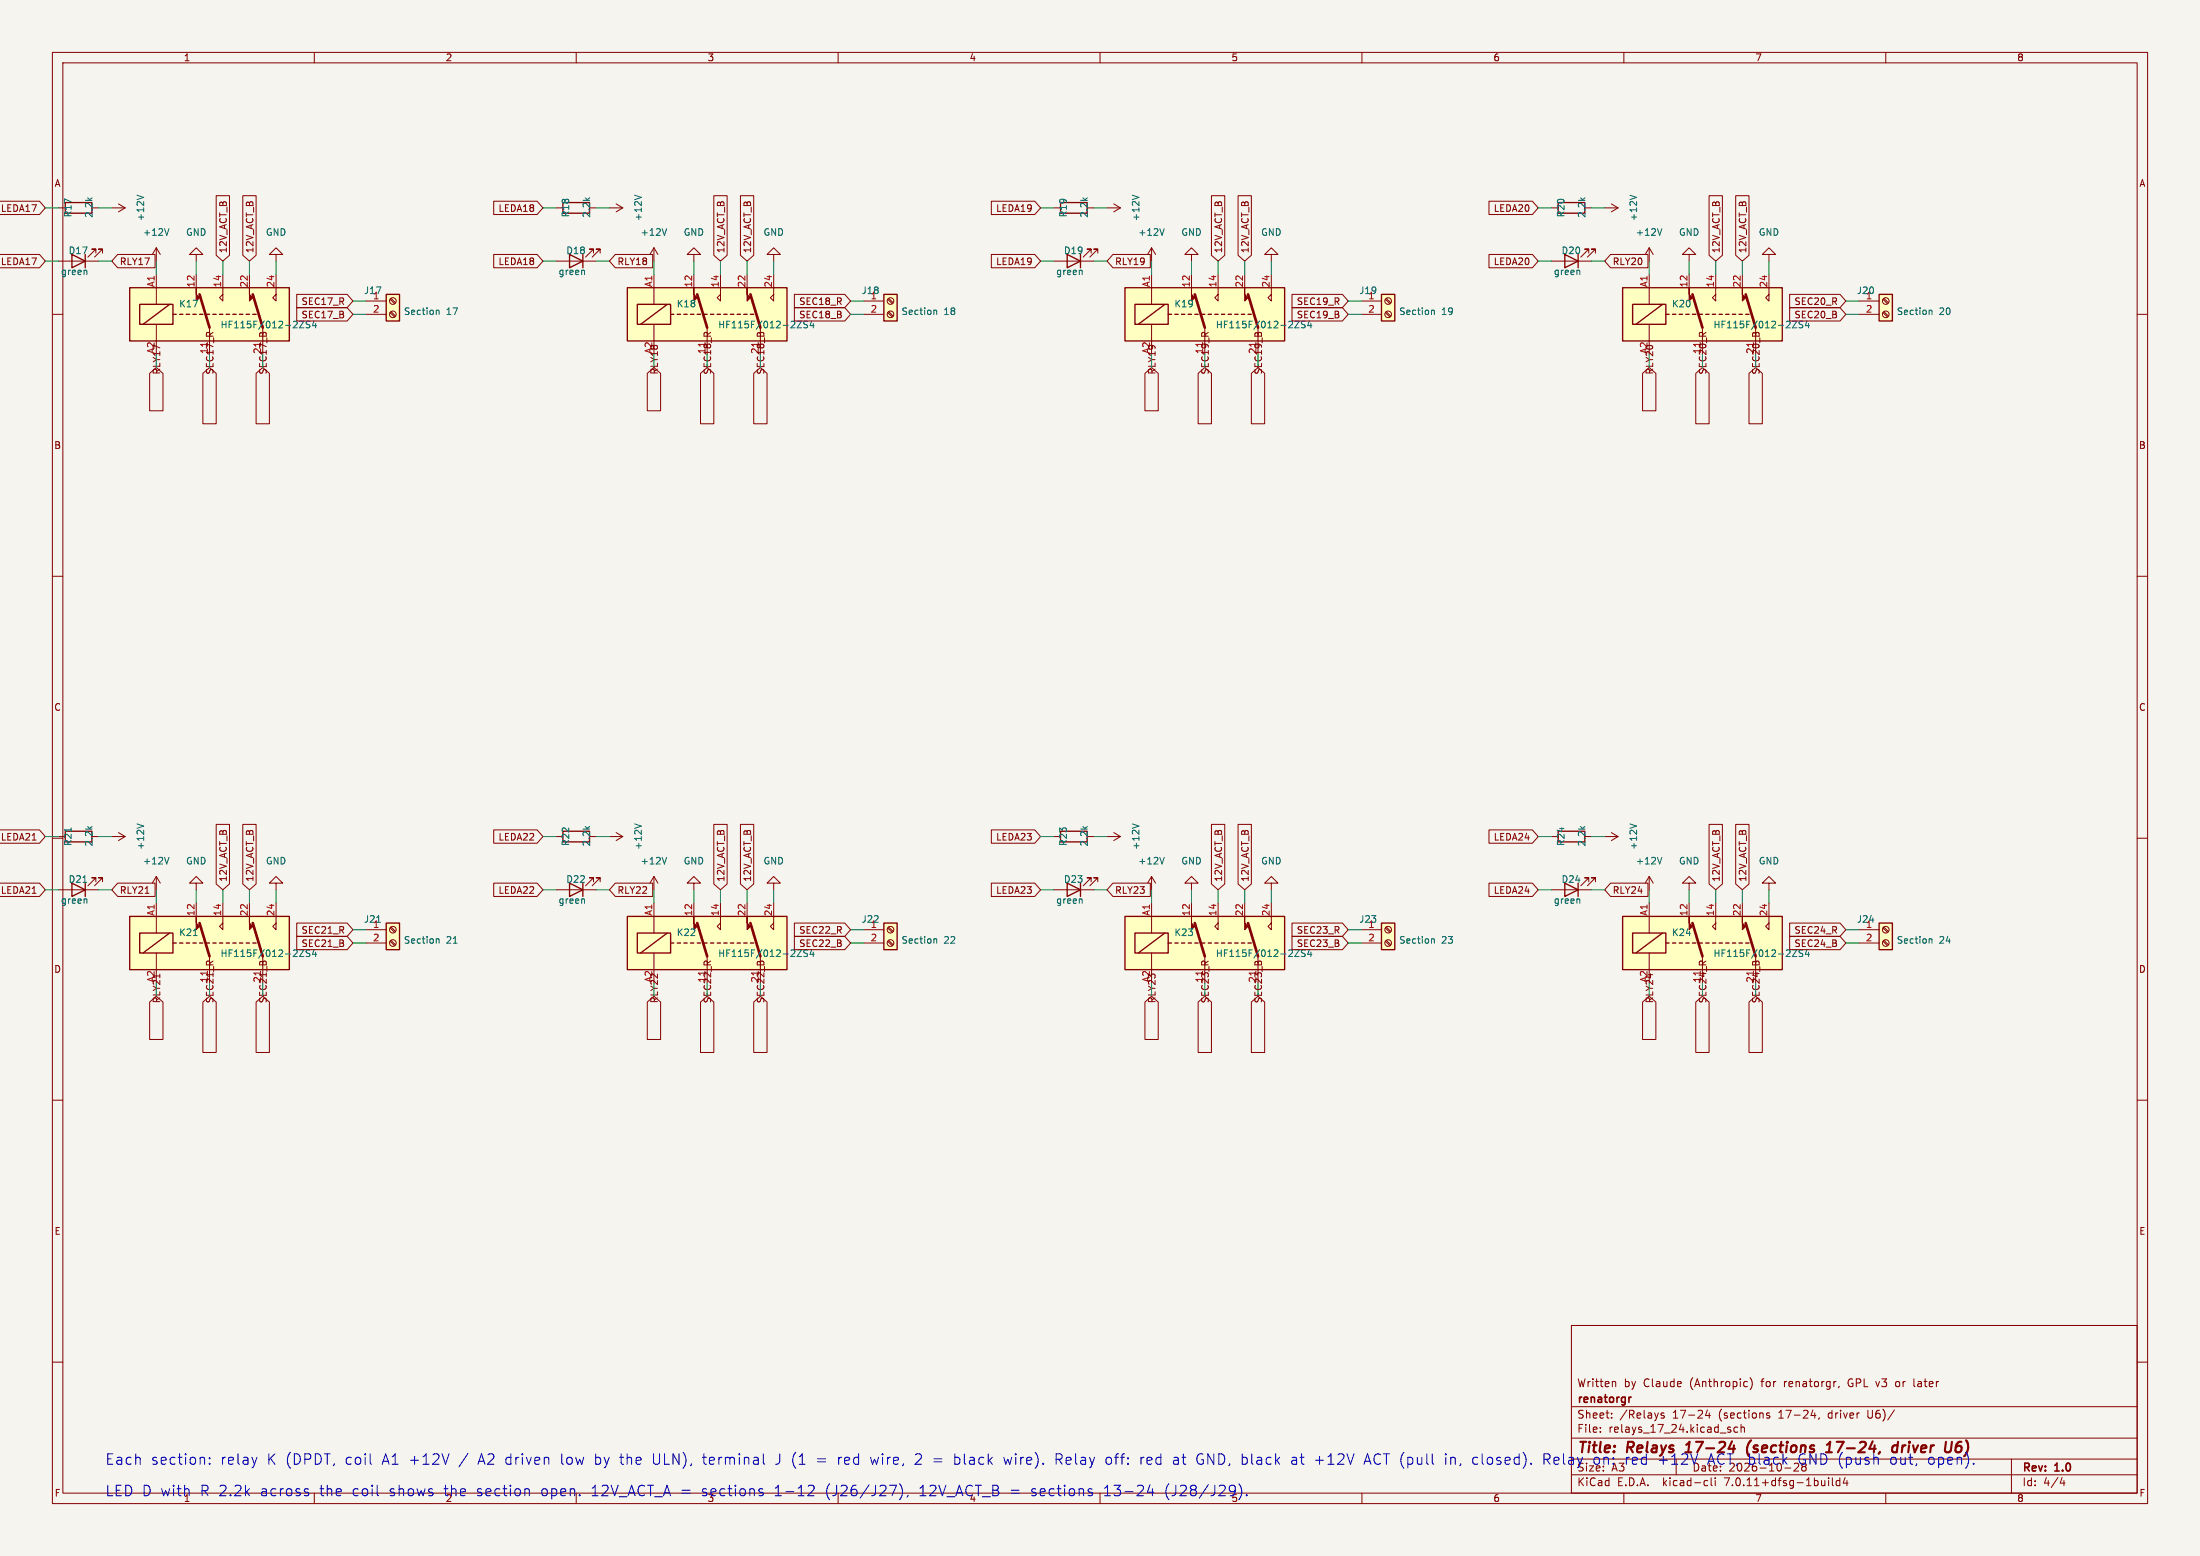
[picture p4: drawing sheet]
<svg xmlns="http://www.w3.org/2000/svg" width="420mm" height="297mm" viewBox="0 0 420 297" stroke-linecap="round" stroke-linejoin="round" font-family="sans-serif">
<path d="M0 0h420v297h-420z" fill="#f5f4ef" stroke="#f5f4ef" stroke-width=".19"/>
<g fill="none" stroke="#840000" stroke-width=".19">
<path d="M10 10h400v277h-400zM12 12h396v273h-396zM60 10v2M110 10v2M160 10v2M210 10v2M260 10v2M310 10v2M360 10v2M0 38.4h7.5l1.1 1.3-1.1 1.2h-7.6M11.2 39.7h1.3M17.5 39.7h1.3"/>
<path d="M21.3 39.7h2.6M22.6 38.9l1.3 .8M23.9 39.7l-1.3 .7M41.3 37.4h2.5v11.3l-1.3 1.1-1.2-1.1zM46.3 37.4h2.6v11.3l-1.3 1.1-1.3-1.1zM94.3 38.4h8.2l1.2 1.3-1.2 1.2h-8.2zM106.2 39.7h1.3M112.5 39.7h1.3M116.4 39.7h2.5M117.6 38.9l1.3 .8M118.9 39.7l-1.3 .7M136.3 37.4h2.5v11.3l-1.3 1.1-1.2-1.1z"/>
<path d="M141.3 37.4h2.6v11.3l-1.3 1.1-1.3-1.1zM189.2 38.4h8.3l1.2 1.3-1.2 1.2h-8.3zM201.2 39.7h1.3M207.5 39.7h1.3M211.4 39.7h2.5M212.6 38.9l1.3 .8M213.9 39.7l-1.3 .7M231.3 37.4h2.5v11.3l-1.3 1.1-1.2-1.1zM236.3 37.4h2.6v11.3l-1.3 1.1-1.3-1.1zM284.2 38.4h8.3l1.1 1.3-1.1 1.2h-8.3zM296.2 39.7h1.3M302.5 39.7h1.3"/>
<path d="M306.3 39.7h2.6M307.6 38.9l1.3 .8M308.9 39.7l-1.3 .7M326.3 37.4h2.5v11.3l-1.3 1.1-1.2-1.1zM331.4 37.4h2.5v11.3l-1.3 1.1-1.2-1.1zM0 48.6h7.5l1.1 1.2-1.1 1.3h-7.6M10 60h2M11.2 49.8h7.6M18.3 48.3v-.7h-.8h.8l-1.5 1.5M19.6 48.3v-.7h-.8h.8l-1.6 1.5M22.5 48.6h7.1v2.5h-7.1l-1.2-1.3zM29.8 47.3v2.5"/>
<path d="M29.8 52.4v5.7M29.8 47.3l-.7 1.3M29.8 47.3l.8 1.3M37.5 48.6h1.2l-1.2-1.3-1.3 1.3h1.3v1.2M37.5 52.4v2.5M42.5 52.4v5.1l-.6-.7 .6-.6M47.6 52.4v2.5M52.7 48.6h1.3l-1.3-1.3-1.3 1.3h1.3v1.2M52.7 52.4v5.1l-.6-.7 .6-.6M56.6 58.7h9.7l1.1 1.3-1.1 1.3h-9.7zM56.6 56.2h9.7l1.1 1.3-1.1 1.2h-9.7zM69.9 60h3.8"/>
<path d="M69.9 57.5h3.8M74.5 59.7l.8 .8M74.5 57.1l.8 .9M74.6 59.5l.9 .8M74.6 57l.9 .8M94.3 48.6h8.2l1.2 1.2-1.2 1.3h-8.2zM106.2 49.8h7.6M113.3 48.3v-.7h-.8h.8l-1.5 1.5M114.6 48.3v-.7h-.8h.8l-1.6 1.5M117.5 48.6h7.1v2.5h-7.1l-1.1-1.3zM124.8 47.3v2.5M124.8 52.4v5.7"/>
<path d="M124.8 47.3l-.7 1.3M124.8 47.3l.8 1.3M132.5 48.6h1.2l-1.2-1.3-1.3 1.3h1.3v1.2M132.5 52.4v2.5M137.5 52.4v5.1l-.6-.7 .6-.6M142.6 52.4v2.5M147.7 48.6h1.3l-1.3-1.3-1.3 1.3h1.3v1.2M147.7 52.4v5.1l-.6-.7 .6-.6M151.6 56.2h9.7l1.1 1.3-1.1 1.2h-9.7zM151.6 58.7h9.7l1.1 1.3-1.1 1.3h-9.7zM164.9 60h3.8M164.9 57.5h3.8"/>
<path d="M169.5 59.7l.8 .8M169.5 57.1l.8 .9M169.6 59.5l.9 .8M169.6 57l.9 .8M189.2 48.6h8.3l1.2 1.2-1.2 1.3h-8.3zM201.2 49.8h7.6M208.3 48.3v-.7h-.8h.8l-1.5 1.5M209.6 48.3v-.7h-.8h.8l-1.6 1.5M212.5 48.6h7.1v2.5h-7.1l-1.1-1.3zM219.8 47.3l-.7 1.3M219.8 47.3v2.5M219.8 52.4v5.7"/>
<path d="M219.8 47.3l.8 1.3M227.5 48.6h1.2l-1.2-1.3-1.3 1.3h1.3v1.2M227.5 52.4v2.5M232.5 52.4v5.1l-.6-.7 .6-.6M237.6 52.4v2.5M242.7 48.6h1.3l-1.3-1.3-1.3 1.3h1.3v1.2M242.7 52.4v5.1l-.6-.7 .6-.6M246.6 58.7h9.7l1.1 1.3-1.1 1.3h-9.7zM246.6 56.2h9.7l1.1 1.3-1.1 1.2h-9.7zM259.9 60h3.8M259.9 57.5h3.8M264.5 59.7l.8 .8"/>
<path d="M264.5 57.1l.8 .9M264.6 59.5l.9 .8M264.6 57l.9 .8M284.2 48.6h8.3l1.1 1.2-1.1 1.3h-8.3zM296.2 49.8h7.6M303.3 48.3v-.7h-.8h.8l-1.5 1.5M304.6 48.3v-.7h-.8h.8l-1.6 1.5M307.5 48.6h7.1v2.5h-7.1l-1.2-1.3zM314.8 47.3l-.7 1.3M314.8 47.3v2.5M314.8 52.4v5.7M314.8 47.3l.8 1.3"/>
<path d="M322.5 48.6h1.2l-1.2-1.3-1.3 1.3h1.3v1.2M322.5 52.4v2.5M327.5 52.4v5.1l-.6-.7 .6-.6M332.6 52.4v2.5M337.7 48.6h1.3l-1.3-1.3-1.3 1.3h1.3v1.2M337.7 52.4v5.1l-.6-.7 .6-.6M341.7 58.7h9.6l1.1 1.3-1.1 1.3h-9.6zM341.7 56.2h9.6l1.1 1.3-1.1 1.2h-9.6zM354.9 60h3.8M354.9 57.5h3.8M359.5 59.7l.8 .8M359.5 57.1l.8 .9"/>
<path d="M359.6 59.5l.9 .8M359.6 57l.9 .8M408 60h2M28.6 71.3l1.2-1.1 1.3 1.1v7.1h-2.5zM29.8 61.9v3.2M38.7 71.3l1.3-1.1 1.3 1.1v9.6h-2.6zM40 62.5v2.6M48.9 71.3l1.3-1.1 1.2 1.1v9.6h-2.5zM50.2 62.5v2.6M123.6 71.3l1.2-1.1 1.3 1.1v7.1h-2.5zM124.8 61.9v3.2M133.7 71.3l1.3-1.1 1.3 1.1v9.6h-2.6z"/>
<path d="M135 62.5v2.6M143.9 71.3l1.3-1.1 1.2 1.1v9.6h-2.5zM145.2 62.5v2.6M218.6 71.3l1.2-1.1 1.3 1.1v7.1h-2.5zM219.8 61.9v3.2M228.7 71.3l1.3-1.1 1.3 1.1v9.6h-2.6zM230 62.5v2.6M238.9 71.3l1.3-1.1 1.2 1.1v9.6h-2.5zM240.2 62.5v2.6M313.6 71.3l1.2-1.1 1.3 1.1v7.1h-2.5zM314.8 61.9v3.2M323.7 71.3l1.3-1.1 1.3 1.1v9.6h-2.6z"/>
<path d="M325 62.5v2.6M333.9 71.3l1.3-1.1 1.2 1.1v9.6h-2.5zM335.2 62.5v2.6M10 110h2M408 110h2M0 158.4h7.5l1.1 1.3-1.1 1.3h-7.6M10 160h2M11.2 159.7h1.3M17.5 159.7h1.3M21.3 159.7h2.6M22.6 158.9l1.3 .8M23.9 159.7l-1.3 .7"/>
<path d="M41.3 157.4h2.5v11.3l-1.3 1.1-1.2-1.1zM46.3 157.4h2.6v11.3l-1.3 1.1-1.3-1.1zM94.3 158.4h8.2l1.2 1.3-1.2 1.3h-8.2zM106.2 159.7h1.3M112.5 159.7h1.3M116.4 159.7h2.5M117.6 158.9l1.3 .8M118.9 159.7l-1.3 .7M136.3 157.4h2.5v11.3l-1.3 1.1-1.2-1.1zM141.3 157.4h2.6v11.3l-1.3 1.1-1.3-1.1zM189.2 158.4h8.3l1.2 1.3-1.2 1.3h-8.3zM201.2 159.7h1.3"/>
<path d="M207.5 159.7h1.3M211.4 159.7h2.5M212.6 158.9l1.3 .8M213.9 159.7l-1.3 .7M231.3 157.4h2.5v11.3l-1.3 1.1-1.2-1.1zM236.3 157.4h2.6v11.3l-1.3 1.1-1.3-1.1zM284.2 158.4h8.3l1.1 1.3-1.1 1.3h-8.3zM296.2 159.7h1.3M302.5 159.7h1.3M306.3 159.7h2.6M307.6 158.9l1.3 .8M308.9 159.7l-1.3 .7"/>
<path d="M326.3 157.4h2.5v11.3l-1.3 1.1-1.2-1.1zM331.4 157.4h2.5v11.3l-1.3 1.1-1.2-1.1zM408 160h2M0 168.6h7.5l1.1 1.2-1.1 1.3h-7.6M11.2 169.8h7.6M18.3 168.3v-.7h-.8h.8l-1.5 1.5M19.6 168.3v-.7h-.8h.8l-1.6 1.5M22.5 168.6h7.1v2.5h-7.1l-1.2-1.3zM29.8 167.3v2.5M29.8 172.4v5.7M29.8 167.3l-.7 1.3M29.8 167.3l.8 1.3"/>
<path d="M37.5 168.6h1.2l-1.2-1.3-1.3 1.3h1.3v1.2M37.5 172.4v2.5M42.5 172.4v5.1l-.6-.7 .6-.6M47.6 172.4v2.5M52.7 168.6h1.3l-1.3-1.3-1.3 1.3h1.3v1.2M52.7 172.4v5.1l-.6-.7 .6-.6M56.6 176.2h9.7l1.1 1.3-1.1 1.2h-9.7zM56.6 178.7h9.7l1.1 1.3-1.1 1.3h-9.7zM69.9 177.5h3.8M69.9 180h3.8M74.5 179.7l.8 .8M74.5 177.1l.8 .9"/>
<path d="M74.6 179.5l.9 .8M74.6 177l.9 .8M94.3 168.6h8.2l1.2 1.2-1.2 1.3h-8.2zM106.2 169.8h7.6M113.3 168.3v-.7h-.8h.8l-1.5 1.5M114.6 168.3v-.7h-.8h.8l-1.6 1.5M117.5 168.6h7.1v2.5h-7.1l-1.1-1.3zM124.8 167.3l-.7 1.3M124.8 167.3v2.5M124.8 172.4v5.7M124.8 167.3l.8 1.3M132.5 168.6h1.2l-1.2-1.3-1.3 1.3h1.3v1.2"/>
<path d="M132.5 172.4v2.5M137.5 172.4v5.1l-.6-.7 .6-.6M142.6 172.4v2.5M147.7 168.6h1.3l-1.3-1.3-1.3 1.3h1.3v1.2M147.7 172.4v5.1l-.6-.7 .6-.6M151.6 176.2h9.7l1.1 1.3-1.1 1.2h-9.7zM151.6 178.7h9.7l1.1 1.3-1.1 1.3h-9.7zM164.9 177.5h3.8M164.9 180h3.8M169.5 179.7l.8 .8M169.5 177.1l.8 .9M169.6 179.5l.9 .8"/>
<path d="M169.6 177l.9 .8M189.2 168.6h8.3l1.2 1.2-1.2 1.3h-8.3zM201.2 169.8h7.6M208.3 168.3v-.7h-.8h.8l-1.5 1.5M209.6 168.3v-.7h-.8h.8l-1.6 1.5M212.5 168.6h7.1v2.5h-7.1l-1.1-1.3zM219.8 167.3v2.5M219.8 172.4v5.7M219.8 167.3l-.7 1.3M219.8 167.3l.8 1.3M227.5 168.6h1.2l-1.2-1.3-1.3 1.3h1.3v1.2M227.5 172.4v2.5"/>
<path d="M232.5 172.4v5.1l-.6-.7 .6-.6M237.6 172.4v2.5M242.7 168.6h1.3l-1.3-1.3-1.3 1.3h1.3v1.2M242.7 172.4v5.1l-.6-.7 .6-.6M246.6 178.7h9.7l1.1 1.3-1.1 1.3h-9.7zM246.6 176.2h9.7l1.1 1.3-1.1 1.2h-9.7zM259.9 177.5h3.8M259.9 180h3.8M264.5 179.7l.8 .8M264.5 177.1l.8 .9M264.6 179.5l.9 .8M264.6 177l.9 .8"/>
<path d="M284.2 168.6h8.3l1.1 1.2-1.1 1.3h-8.3zM296.2 169.8h7.6M303.3 168.3v-.7h-.8h.8l-1.5 1.5M304.6 168.3v-.7h-.8h.8l-1.6 1.5M307.5 168.6h7.1v2.5h-7.1l-1.2-1.3zM314.8 167.3v2.5M314.8 172.4v5.7M314.8 167.3l-.7 1.3M314.8 167.3l.8 1.3M322.5 168.6h1.2l-1.2-1.3-1.3 1.3h1.3v1.2M322.5 172.4v2.5M327.5 172.4v5.1l-.6-.7 .6-.6"/>
<path d="M332.6 172.4v2.5M337.7 168.6h1.3l-1.3-1.3-1.3 1.3h1.3v1.2M337.7 172.4v5.1l-.6-.7 .6-.6M341.7 178.7h9.6l1.1 1.3-1.1 1.3h-9.6zM341.7 176.2h9.6l1.1 1.3-1.1 1.2h-9.6zM354.9 177.5h3.8M354.9 180h3.8M359.5 179.7l.8 .8M359.5 177.1l.8 .9M359.6 179.5l.9 .8M359.6 177l.9 .8M28.6 191.3l1.2-1.1 1.3 1.1v7.1h-2.5z"/>
<path d="M29.8 181.9v3.2M38.7 191.3l1.3-1.1 1.3 1.1v9.6h-2.6zM40 182.5v2.6M48.9 191.3l1.3-1.1 1.2 1.1v9.6h-2.5zM50.2 182.5v2.6M123.6 191.3l1.2-1.1 1.3 1.1v7.1h-2.5zM124.8 181.9v3.2M133.7 191.3l1.3-1.1 1.3 1.1v9.6h-2.6zM135 182.5v2.6M143.9 191.3l1.3-1.1 1.2 1.1v9.6h-2.5zM145.2 182.5v2.6M218.6 191.3l1.2-1.1 1.3 1.1v7.1h-2.5z"/>
<path d="M219.8 181.9v3.2M228.7 191.3l1.3-1.1 1.3 1.1v9.6h-2.6zM230 182.5v2.6M238.9 191.3l1.3-1.1 1.2 1.1v9.6h-2.5zM240.2 182.5v2.6M313.6 191.3l1.2-1.1 1.3 1.1v7.1h-2.5zM314.8 181.9v3.2M323.7 191.3l1.3-1.1 1.3 1.1v9.6h-2.6zM325 182.5v2.6M333.9 191.3l1.3-1.1 1.2 1.1v9.6h-2.5zM335.2 182.5v2.6M10 210h2"/>
<path d="M408 210h2M10 260h2M300 253h108v32h-108zM408 260h2M300 278.5h108M300 274.5h108M300 268.5h108M305.5 273.2v.2M305.5 272.5v.1M307.7 270.5v.2M307.7 269.8v.1M308 263.7l.4 .2v.8"/>
<path d="M317.7 269.8l-.4-.1-.2 .2 .1 .2 .5 .2v.3h-.6M320 278.5v3M325.9 269.1l-.3 1.1h.9M326.3 269.7v1M330 272.9l.4 .1v.2l-.2 .2h-.3M330 272.4l.4 .1M331.7 272.5l-.4-.1-.3 .3 .2 .6h.5M332.4 272.5l.2-.1 .3 .1 .1 .9M332.4 271.9v1.5M333.4 263.7l.2 .1M333.6 264.6l-.2 .1M334.1 263a1.72 1.72 0 0 1 0 2.3"/>
<path d="M337.2 270l.7 .4-.2 .3-.5-.1M337.8 269.8l-.4-.1-.2 .2M343.3 279.4v.5M344 279.4l-.1 .2 .3 .3M344.2 279.9l-.3 .3 .1 .4 .2 .2 .5-.1M344.2 279.9h.3M344.5 279.9l.2 .1M344.7 279.9h-.2M345.7 270.2h1M346.4 269.7v1M347.3 270.6l-.1 .3M351.1 264.6l-.2 .3"/>
<path d="M362.2 263.7l-.3 .3v.4l.3 .3M365.4 263.2v1.3l.2 .2M384 278.5v6.5M60 285v2M210 285v2M260 285v2M300 281.5h108M310 285v2M325.6 282.6l.4 .1M326 283.5l-.4 .1M326.7 282.1v1.3l.2 .2M327.4 282.1v.1"/>
<path d="M327.4 282.6v1M342.4 280.8h1M349.1 282.1v.1M349.1 282.6v1M349.8 282.1v1.3l.2 .2M351.2 282.7l-.4-.1-.3 .3 .2 .6h.5M351.2 282.1v1.5M352.2 282l-.3 1.1h.9M352.6 282.6v1M360 285v2M393.7 282l-.4 1.1h.9M394 282.6v1"/>
<circle cx="75" cy="57.5" r=".63"/>
<circle cx="75" cy="60" r=".63"/>
<circle cx="170" cy="57.5" r=".63"/>
<circle cx="170" cy="60" r=".63"/>
<circle cx="265" cy="60" r=".63"/>
<circle cx="265" cy="57.5" r=".63"/>
<circle cx="360" cy="60" r=".63"/>
<circle cx="360" cy="57.5" r=".63"/>
<circle cx="75" cy="177.5" r=".63"/>
<circle cx="75" cy="180" r=".63"/>
<circle cx="170" cy="177.5" r=".63"/>
<circle cx="170" cy="180" r=".63"/>
<circle cx="265" cy="177.5" r=".63"/>
<circle cx="265" cy="180" r=".63"/>
<circle cx="360" cy="180" r=".63"/>
<circle cx="360" cy="177.5" r=".63"/>
</g>
<path d="M322.3 275.5l-.4 .3M330 276.5h1.2M331 275.9l-.1 1.3M334.3 274.9l-.6 .9-.2 1.3M348.8 275.8l.6-.6-.3 2M350.6 275.2h1.4M362.3 276a.66 .66 0 0 0-1 .3l-.1 .5 .1 .3h.8M362.3 275.2l-.2 2M363.2 275.9l-.2 1.3M363.8 275.9l-.4 .1-.2 .3M373.5 276.2a.64 .64 0 0 1 .9 0v.6M374.4 275.2a.91 .91 0 0 0-1 .9" fill="none" stroke="#840000" stroke-width=".4"/>
<path d="M311.4 266.7l-.3 .1-.1 .2" fill="none" stroke="#840000" stroke-width=".3"/>
<g fill="none" stroke="#006464" stroke-width=".19">
<path d="M26.2 37.3l1.2 .4M121.2 37.3l1.2 .4M216.2 37.3l1.2 .4M311.2 37.3l1.2 .4M16.5 51.6l.1 .8M32.3 43.6l-.5 1.3M83.3 59.3h.5v.7M111.5 51.6l.1 .8M127.3 43.6l-.5 1.3M178.3 59.3h.5v.7M206.5 51.6l.1 .8M222.3 43.6l-.5 1.3"/>
<path d="M273.3 59.3h.5v.7M301.5 51.6l.1 .8M317.3 43.6l-.5 1.3M368.3 59.3h.5v.7M58 61.3l-.8 1.3h.8M58.4 61.7l.8 .5-.3 .4-.5-.1M60 61.2l-.4 1h.8M60.3 61.7v.9M153 61.3l-.8 1.3h.8M153.4 61.7l.8 .5-.3 .4-.5-.1M155 61.2l-.4 1h.8M155.3 61.7v.9"/>
<path d="M248 61.3l-.8 1.3h.8M248.4 61.7l.8 .5-.3 .4-.5-.1M250 61.2l-.4 1h.8M250.3 61.7v.9M343 61.3l-.8 1.3h.8M343.4 61.7l.8 .5-.3 .4-.5-.1M345 61.2l-.3 1h.7M345.3 61.7v.9M13.6 158v.8M26.2 157.3l1.2 .4M121.2 157.3l1.2 .4M216.2 157.3l1.2 .4"/>
<path d="M311.2 157.3l1.2 .4M15.8 168.4h.8M16.5 171.6l.1 .8M32.3 163.6l-.5 1.3M36.9 178.6h.7M71.9 176h.7M83.3 179.3h.5v.7M111.5 171.6l.1 .8M127.3 163.6l-.5 1.3M178.3 179.3h.5v.7M206.5 171.6l.1 .8M222.3 163.6l-.5 1.3"/>
<path d="M273.3 179.3h.5v.7M301.5 171.6l.1 .8M317.3 163.6l-.5 1.3M368.3 179.3h.5v.7M58 181.3l-.8 1.3h.8M58.4 181.7l.8 .5-.3 .4-.5-.1M60 181.2l-.4 1h.8M60.3 181.7v.9M153 181.3l-.8 1.3h.8M153.4 181.7l.8 .5-.3 .4-.5-.1M155 181.2l-.4 1h.8M155.3 181.7v.9"/>
<path d="M248 181.3l-.8 1.3h.8M248.4 181.7l.8 .5-.3 .4-.5-.1M250 181.2l-.4 1h.8M250.3 181.7v.9M343 181.3l-.8 1.3h.8M343.4 181.7l.8 .5-.3 .4-.5-.1M345 181.2l-.3 1h.7M345.3 181.7v.9"/>
</g>
<g fill="#ffffc2" stroke="#ffffc2" stroke-width=".19">
<path d="M168.7 56.2h2.6v5.1h-2.6z"/>
<path d="M168.7 176.2h2.6v5.1h-2.6z"/>
<path d="M358.7 176.2h2.6v5.1h-2.6z"/>
<path d="M73.7 176.2h2.6v5.1h-2.6z"/>
<path d="M263.7 176.2h2.6v5.1h-2.6z"/>
<path d="M24.8 174.9h30.4v10.2h-30.4z"/>
<path d="M119.8 174.9h30.4v10.2h-30.4z"/>
<path d="M214.8 174.9h30.4v10.2h-30.4z"/>
<path d="M263.7 56.2h2.6v5.1h-2.6z"/>
<path d="M24.8 54.9h30.4v10.2h-30.4z"/>
<path d="M309.8 54.9h30.4v10.2h-30.4z"/>
<path d="M214.8 54.9h30.4v10.2h-30.4z"/>
<path d="M358.7 56.2h2.6v5.1h-2.6z"/>
<path d="M309.8 174.9h30.4v10.2h-30.4z"/>
<path d="M119.8 54.9h30.4v10.2h-30.4z"/>
<path d="M73.7 56.2h2.6v5.1h-2.6z"/>
</g>
<g fill="none" stroke="#840000" stroke-width=".25">
<path d="M12.5 38.7h5v2h-5zM107.5 38.7h5v2h-5zM202.5 38.7h5v2h-5zM297.5 38.7h5v2h-5zM13.7 48.6l2.6 1.2-2.6 1.3zM16.3 48.6v2.5M24.8 54.9h30.4v10.2h-30.4zM26.7 58.1h6.3v3.8h-6.3zM32.4 58.1l-5.1 3.8M33 60h.6M34.3 60h.6M35.6 60h.6"/>
<path d="M36.8 60h.7M38.1 60h.6M39.4 60h.6M40.6 60h.7M41.9 60h.6M43.2 60h.6M44.4 60h.7M45.7 60h.6M47 60h.6M48.3 60h.6M73.7 56.2h2.6v5.1h-2.6zM108.7 48.6l2.6 1.2-2.6 1.3z"/>
<path d="M111.3 48.6v2.5M119.8 54.9h30.4v10.2h-30.4zM121.7 58.1h6.3v3.8h-6.3zM127.4 58.1l-5.1 3.8M128 60h.6M129.3 60h.6M130.6 60h.6M131.8 60h.7M133.1 60h.6M134.4 60h.6M135.6 60h.7M136.9 60h.6"/>
<path d="M138.2 60h.6M139.4 60h.7M140.7 60h.6M142 60h.6M143.3 60h.6M168.7 56.2h2.6v5.1h-2.6zM203.7 48.6l2.6 1.2-2.6 1.3zM206.3 48.6v2.5M214.8 54.9h30.4v10.2h-30.4zM216.7 58.1h6.3v3.8h-6.3zM222.4 58.1l-5.1 3.8M223 60h.7"/>
<path d="M224.3 60h.6M225.6 60h.6M226.8 60h.7M228.1 60h.6M229.4 60h.6M230.6 60h.7M231.9 60h.6M233.2 60h.6M234.4 60h.7M235.7 60h.7M237 60h.6M238.3 60h.6"/>
<path d="M263.7 56.2h2.6v5.1h-2.6zM298.7 48.6l2.6 1.2-2.6 1.3zM301.3 48.6v2.5M309.8 54.9h30.4v10.2h-30.4zM311.7 58.1h6.3v3.8h-6.3zM317.4 58.1l-5.1 3.8M318 60h.7M319.3 60h.6M320.6 60h.6M321.8 60h.7M323.1 60h.6M324.4 60h.6"/>
<path d="M325.6 60h.7M326.9 60h.6M328.2 60h.6M329.4 60h.7M330.7 60h.7M332 60h.6M333.3 60h.6M358.7 56.2h2.6v5.1h-2.6zM12.5 158.7h5v2h-5zM107.5 158.7h5v2h-5zM202.5 158.7h5v2h-5zM297.5 158.7h5v2h-5z"/>
<path d="M13.7 168.6l2.6 1.2-2.6 1.3zM16.3 168.6v2.5M24.8 174.9h30.4v10.2h-30.4zM26.7 178.1h6.3v3.8h-6.3zM32.4 178.1l-5.1 3.8M33 180h.6M34.3 180h.6M35.6 180h.6M36.8 180h.7M38.1 180h.6M39.4 180h.6M40.6 180h.7"/>
<path d="M41.9 180h.6M43.2 180h.6M44.4 180h.7M45.7 180h.6M47 180h.6M48.3 180h.6M73.7 176.2h2.6v5.1h-2.6zM108.7 168.6l2.6 1.2-2.6 1.3zM111.3 168.6v2.5M119.8 174.9h30.4v10.2h-30.4zM121.7 178.1h6.3v3.8h-6.3zM127.4 178.1l-5.1 3.8"/>
<path d="M128 180h.6M129.3 180h.6M130.6 180h.6M131.8 180h.7M133.1 180h.6M134.4 180h.6M135.6 180h.7M136.9 180h.6M138.2 180h.6M139.4 180h.7M140.7 180h.6M142 180h.6"/>
<path d="M143.3 180h.6M168.7 176.2h2.6v5.1h-2.6zM203.7 168.6l2.6 1.2-2.6 1.3zM206.3 168.6v2.5M214.8 174.9h30.4v10.2h-30.4zM216.7 178.1h6.3v3.8h-6.3zM222.4 178.1l-5.1 3.8M223 180h.7M224.3 180h.6M225.6 180h.6M226.8 180h.7M228.1 180h.6"/>
<path d="M229.4 180h.6M230.6 180h.7M231.9 180h.6M233.2 180h.6M234.4 180h.7M235.7 180h.7M237 180h.6M238.3 180h.6M263.7 176.2h2.6v5.1h-2.6zM298.7 168.6l2.6 1.2-2.6 1.3zM301.3 168.6v2.5M309.8 174.9h30.4v10.2h-30.4z"/>
<path d="M311.7 178.1h6.3v3.8h-6.3zM317.4 178.1l-5.1 3.8M318 180h.7M319.3 180h.6M320.6 180h.6M321.8 180h.7M323.1 180h.6M324.4 180h.6M325.6 180h.7M326.9 180h.6M328.2 180h.6M329.4 180h.7"/>
<path d="M330.7 180h.7M332 180h.6M333.3 180h.6M358.7 176.2h2.6v5.1h-2.6z"/>
</g>
<g fill="none" stroke="#840000" stroke-width=".51">
<path d="M38.1 56.2l1.9 6.3M48.3 56.2l1.9 6.3M133.1 56.2l1.9 6.3M143.3 56.2l1.9 6.3M228.1 56.2l1.9 6.3M238.3 56.2l1.9 6.3M323.1 56.2l1.9 6.3M333.3 56.2l1.9 6.3M38.1 176.2l1.9 6.3M48.3 176.2l1.9 6.3M133.1 176.2l1.9 6.3M143.3 176.2l1.9 6.3"/>
<path d="M228.1 176.2l1.9 6.3M238.3 176.2l1.9 6.3M323.1 176.2l1.9 6.3M333.3 176.2l1.9 6.3"/>
</g>
<g fill="#840000" stroke="#840000" stroke-width=".19">
<path d="M37.5 174.9v1.3l.6 .6-.6 .7z"/>
<path d="M47.6 174.9v1.3l.7 .6-.7 .7z"/>
<path d="M132.5 174.9v1.3l.6 .6-.6 .7z"/>
<path d="M142.6 174.9v1.3l.7 .6-.7 .7z"/>
<path d="M227.5 174.9v1.3l.6 .6-.6 .7z"/>
<path d="M237.6 174.9v1.3l.7 .6-.7 .7z"/>
<path d="M37.5 54.9v1.3l.6 .6-.6 .7z"/>
<path d="M47.6 54.9v1.3l.7 .6-.7 .7z"/>
<path d="M322.5 54.9v1.3l.6 .6-.6 .7z"/>
<path d="M332.6 54.9v1.3l.7 .6-.7 .7z"/>
<path d="M227.5 54.9v1.3l.6 .6-.6 .7z"/>
<path d="M237.6 54.9v1.3l.7 .6-.7 .7z"/>
<path d="M322.5 174.9v1.3l.6 .6-.6 .7z"/>
<path d="M332.6 174.9v1.3l.7 .6-.7 .7z"/>
<path d="M132.5 54.9v1.3l.6 .6-.6 .7z"/>
<path d="M142.6 54.9v1.3l.7 .6-.7 .7z"/>
</g>
<g fill="none" stroke="#0000c2" stroke-width=".19">
<path d="M40 279.3v.2M40 278.3v.1M49.1 278.2l-.5 1.3M70.8 279.4l.2 .1M85.7 277.5l-.6 2M145.7 277.5v1.7l.3 .3M191.6 278.2l.4 1.3M201.6 278.5h.8M202.4 277.5h-.8v2M211.3 278.3l-.2 .2v.6l.2 .3M217.8 278.2v1.3M218.2 278.2l-.4 .3"/>
<path d="M224.3 278.2l-.2 .1M224.3 278.7a.39 .39 0 0 0-.3 .4 .39 .39 0 0 0 .3 .4M228.9 277.6l-.2 .2a1.29 1.29 0 0 0 .2 1.6M247.2 278.2l-.5 .1M247.3 278.7h-.4a.39 .39 0 0 0-.3 .4 .39 .39 0 0 0 .3 .4h.4M251.1 278.7h1.6M260.6 278.9h.9M261.1 277.5l-.7 2M276 277.5v.2M276 278.2v1.3M276 277.5l.1 .1-.1 .1M281.9 278.2l-.6 .1-.2 .2 .1 .8 .3 .2h.4"/>
<path d="M295.2 278.5l.7 1M295.7 277.6l-.9-.1v2M295.7 278.4l-.9 .1M317.5 278v1.5M326 279.5l.7-2 .6 2M343.8 279.4h.8M361.1 278.4a.54 .54 0 0 1 .5-.2 .54 .54 0 0 1 .4 .3v.6a.54 .54 0 0 1-.5 .4 .54 .54 0 0 1-.5-.4zM369.2 278.5v.6a.54 .54 0 0 1-.8 .3M58.7 284.8l.3 .3-.3 .4M58.7 284.2l.2 .1M100.8 284.2l.3 .2v1.1M145.4 284.8l.3 .3-.3 .4"/>
<path d="M145.4 284.2l.2 .1M154.6 283.5l.6 .1a.54 .54 0 0 1 .1 .8l-1.1 1.1h1.2M171.7 283.2a2.29 2.29 0 0 1 0 3.1M173.3 285.4l-.2 .4M219.1 284.8h1.2M220 284.2v1.3M236.5 283.2a2.29 2.29 0 0 1 0 3.1M238 285.3v.2"/>
</g>
<g fill="none" stroke="#009600" stroke-width=".19">
<path d="M8.6 39.7h2.6M18.8 39.7h2.5M103.7 39.7h2.5M113.8 39.7h2.6M198.7 39.7h2.5M208.8 39.7h2.6M293.6 39.7h2.6M303.8 39.7h2.5M8.6 49.8h2.6M18.8 49.8h2.5M29.8 49.8v2.6M37.5 49.8v2.6"/>
<path d="M42.5 49.8v2.6M47.6 49.8v2.6M52.7 49.8v2.6M67.4 57.5h2.5M67.4 60h2.5M103.7 49.8h2.5M113.8 49.8h2.6M124.8 49.8v2.6M132.5 49.8v2.6M137.5 49.8v2.6M142.6 49.8v2.6M147.7 49.8v2.6"/>
<path d="M162.4 57.5h2.5M162.4 60h2.5M198.7 49.8h2.5M208.8 49.8h2.6M219.8 49.8v2.6M227.5 49.8v2.6M232.5 49.8v2.6M237.6 49.8v2.6M242.7 49.8v2.6M257.4 57.5h2.5M257.4 60h2.5M293.6 49.8h2.6"/>
<path d="M303.8 49.8h2.5M314.8 49.8v2.6M322.5 49.8v2.6M327.5 49.8v2.6M332.6 49.8v2.6M337.7 49.8v2.6M352.4 57.5h2.5M352.4 60h2.5M8.6 159.7h2.6M18.8 159.7h2.5M103.7 159.7h2.5M113.8 159.7h2.6"/>
<path d="M198.7 159.7h2.5M208.8 159.7h2.6M293.6 159.7h2.6M303.8 159.7h2.5M8.6 169.8h2.6M18.8 169.8h2.5M29.8 169.8v2.6M37.5 169.8v2.6M42.5 169.8v2.6M47.6 169.8v2.6M52.7 169.8v2.6M67.4 177.5h2.5"/>
<path d="M67.4 180h2.5M103.7 169.8h2.5M113.8 169.8h2.6M124.8 169.8v2.6M132.5 169.8v2.6M137.5 169.8v2.6M142.6 169.8v2.6M147.7 169.8v2.6M162.4 177.5h2.5M162.4 180h2.5M198.7 169.8h2.5M208.8 169.8h2.6"/>
<path d="M219.8 169.8v2.6M227.5 169.8v2.6M232.5 169.8v2.6M237.6 169.8v2.6M242.7 169.8v2.6M257.4 177.5h2.5M257.4 180h2.5M293.6 169.8h2.6M303.8 169.8h2.5M314.8 169.8v2.6M322.5 169.8v2.6M327.5 169.8v2.6"/>
<path d="M332.6 169.8v2.6M337.7 169.8v2.6M352.4 177.5h2.5M352.4 180h2.5"/>
</g>
<g font-size="2.8" fill="#0000c2">
<text x="20" y="279.8">Each</text>
<text x="28.7" y="279.8">section:</text>
<text x="42" y="279.8">relay</text>
<text x="50.9" y="279.8">K (DPDT,</text>
<text x="65.9" y="279.8">coil</text>
<text x="73" y="279.8">A1 +12V</text>
<text x="87.8" y="279.8">/</text>
<text x="91.5" y="279.8">A2 driven</text>
<text x="107.3" y="279.8">low</text>
<text x="113.8" y="279.8">by</text>
<text x="118.7" y="279.8">the</text>
<text x="125" y="279.8">ULN),</text>
<text x="134.7" y="279.8">terminal</text>
<text x="148.6" y="279.8">J (1</text>
<text x="156.6" y="279.8">=</text>
<text x="160.6" y="279.8">red</text>
<text x="167" y="279.8">wire,</text>
<text x="175.5" y="279.8">2 =</text>
<text x="183" y="279.8">black</text>
<text x="192.6" y="279.8">wire).</text>
<text x="202.5" y="279.8">Relay</text>
<text x="212.2" y="279.8">off:</text>
<text x="218.8" y="279.8">red</text>
<text x="225.1" y="279.8">at</text>
<text x="229.7" y="279.8">GND, black</text>
<text x="247.9" y="279.8">at</text>
<text x="252.4" y="279.8">+12V</text>
<text x="262" y="279.8">ACT (pull</text>
<text x="277.4" y="279.8">in,</text>
<text x="282.7" y="279.8">closed).</text>
<text x="296.3" y="279.8">Relay</text>
<text x="301" y="277.9">Title:</text>
<text x="306" y="279.8">on:</text>
<text x="310.6" y="277.9">Relays</text>
<text x="312.1" y="279.8">red</text>
<text x="318.5" y="279.8">+12V</text>
<text x="322.7" y="277.9">17-24</text>
<text x="328.1" y="279.8">ACT, black</text>
<text x="335.1" y="277.9">(sections</text>
<text x="345.4" y="279.8">GND (push</text>
<text x="351.1" y="277.9">17-24,</text>
<text x="363" y="279.8">out,</text>
<text x="364.5" y="277.9">driver</text>
<text x="370.3" y="279.8">open).</text>
<text x="375.3" y="277.9">U6)</text>
<text x="20" y="285.7">LED D with</text>
<text x="38.2" y="285.7">R 2.2k</text>
<text x="49.7" y="285.7">across</text>
<text x="61.1" y="285.7">the</text>
<text x="67.4" y="285.7">coil</text>
<text x="74.5" y="285.7">shows</text>
<text x="85" y="285.7">the</text>
<text x="91.2" y="285.7">section</text>
<text x="103.6" y="285.7">open.</text>
<text x="113.3" y="285.7">12V_ACT_A =</text>
<text x="134.4" y="285.7">sections</text>
<text x="148.4" y="285.7">1-12</text>
<text x="158.2" y="285.7">(J26/J27),</text>
<text x="176.1" y="285.7">12V_ACT_B =</text>
<text x="197.6" y="285.7">sections</text>
<text x="211.5" y="285.7">13-24</text>
<text x="223.2" y="285.7">(J28/J29).</text>
</g>
<g font-size="2.1" fill="#840000">
<text x="301" y="268.2">renatorgr</text>
<text x="301" y="265">Written</text>
<text x="310" y="265">by</text>
<text x="313.8" y="265">Claude</text>
<text x="322.7" y="265">(Anthropic)</text>
<text x="336.5" y="265">for</text>
<text x="341" y="265">renatorgr,</text>
<text x="353.4" y="265">GPL v3</text>
<text x="362.7" y="265">or</text>
<text x="366.3" y="265">later</text>
<text x="301" y="273.7">File:</text>
<text x="301" y="271">Sheet:</text>
<text x="307.1" y="273.7">relays_17_24.kicad_sch</text>
<text x="309.2" y="271">/Relays</text>
<text x="319.4" y="271">17-24</text>
<text x="328.2" y="271">(sections</text>
<text x="339.8" y="271">17-24,</text>
<text x="349.4" y="271">driver</text>
<text x="357.1" y="271">U6)/</text>
<text x="386" y="281.3">Rev:</text>
<text x="392.4" y="281.3">1.0</text>
<text x="301" y="283.9">KiCad</text>
<text x="308.7" y="283.9">E.D.A.</text>
<text x="317.6" y="283.9">kicad-cli</text>
<text x="329.5" y="283.9">7.0.11+dfsg-1build4</text>
<text x="386" y="283.9">Id:</text>
<text x="390.1" y="283.9">4/4</text>
</g>
<g font-size="2.1" fill="#0000c2">
<text x="301" y="281.1">Size:</text>
<text x="307.6" y="281.1">A3</text>
<text x="323" y="281.1">Date:</text>
<text x="330" y="281.1">2026-10-28</text>
</g>
<g font-size="1.8" fill="#840000">
<text x="35" y="11.9">1</text>
<text x="85" y="11.9">2</text>
<text x="135" y="11.9">3</text>
<text x="185" y="11.9">4</text>
<text x="235" y="11.9">5</text>
<text x="285" y="11.9">6</text>
<text x="335" y="11.9">7</text>
<text x="385" y="11.9">8</text>
<text x="10.3" y="35.9">A</text>
<text x="408.3" y="35.9">A</text>
<text x=".1" y="40.6">LEDA17</text>
<text x="95.1" y="40.6">LEDA18</text>
<text x="190.1" y="40.6">LEDA19</text>
<text x="285.1" y="40.6">LEDA20</text>
<text x=".1" y="50.8">LEDA17</text>
<text x="22.8" y="50.8">RLY17</text>
<text x="43.5" y="48.4" transform="rotate(-90 43.5 48.4)">12V_ACT_B</text>
<text x="48.6" y="48.4" transform="rotate(-90 48.6 48.4)">12V_ACT_B</text>
<text x="95.1" y="50.8">LEDA18</text>
<text x="117.8" y="50.8">RLY18</text>
<text x="138.5" y="48.4" transform="rotate(-90 138.5 48.4)">12V_ACT_B</text>
<text x="143.6" y="48.4" transform="rotate(-90 143.6 48.4)">12V_ACT_B</text>
<text x="190.1" y="50.8">LEDA19</text>
<text x="212.8" y="50.8">RLY19</text>
<text x="233.5" y="48.4" transform="rotate(-90 233.5 48.4)">12V_ACT_B</text>
<text x="238.6" y="48.4" transform="rotate(-90 238.6 48.4)">12V_ACT_B</text>
<text x="285.1" y="50.8">LEDA20</text>
<text x="307.8" y="50.8">RLY20</text>
<text x="328.5" y="48.4" transform="rotate(-90 328.5 48.4)">12V_ACT_B</text>
<text x="333.6" y="48.4" transform="rotate(-90 333.6 48.4)">12V_ACT_B</text>
<text x="57.5" y="58.4">SEC17_R</text>
<text x="152.5" y="58.4">SEC18_R</text>
<text x="247.5" y="58.4">SEC19_R</text>
<text x="342.5" y="58.4">SEC20_R</text>
<text x="57.5" y="61">SEC17_B</text>
<text x="152.5" y="61">SEC18_B</text>
<text x="247.5" y="61">SEC19_B</text>
<text x="342.5" y="61">SEC20_B</text>
<text x="29.6" y="67.6" transform="rotate(-90 29.6 67.6)">A2</text>
<text x="39.7" y="67.7" transform="rotate(-90 39.7 67.7)">11</text>
<text x="49.9" y="67.7" transform="rotate(-90 49.9 67.7)">21</text>
<text x="124.6" y="67.6" transform="rotate(-90 124.6 67.6)">A2</text>
<text x="134.7" y="67.7" transform="rotate(-90 134.7 67.7)">11</text>
<text x="144.9" y="67.7" transform="rotate(-90 144.9 67.7)">21</text>
<text x="219.6" y="67.6" transform="rotate(-90 219.6 67.6)">A2</text>
<text x="229.7" y="67.7" transform="rotate(-90 229.7 67.7)">11</text>
<text x="239.9" y="67.7" transform="rotate(-90 239.9 67.7)">21</text>
<text x="314.6" y="67.6" transform="rotate(-90 314.6 67.6)">A2</text>
<text x="324.7" y="67.7" transform="rotate(-90 324.7 67.7)">11</text>
<text x="334.9" y="67.7" transform="rotate(-90 334.9 67.7)">21</text>
<text x="10.3" y="85.9">B</text>
<text x="408.2" y="85.9">B</text>
<text x="10.3" y="135.9">C</text>
<text x="408.2" y="135.9">C</text>
<text x=".1" y="160.6">LEDA21</text>
<text x="95.1" y="160.6">LEDA22</text>
<text x="190.1" y="160.6">LEDA23</text>
<text x="285.1" y="160.6">LEDA24</text>
<text x=".1" y="170.8">LEDA21</text>
<text x="22.8" y="170.8">RLY21</text>
<text x="43.5" y="168.4" transform="rotate(-90 43.5 168.4)">12V_ACT_B</text>
<text x="48.6" y="168.4" transform="rotate(-90 48.6 168.4)">12V_ACT_B</text>
<text x="95.1" y="170.8">LEDA22</text>
<text x="117.8" y="170.8">RLY22</text>
<text x="138.5" y="168.4" transform="rotate(-90 138.5 168.4)">12V_ACT_B</text>
<text x="143.6" y="168.4" transform="rotate(-90 143.6 168.4)">12V_ACT_B</text>
<text x="190.1" y="170.8">LEDA23</text>
<text x="212.8" y="170.8">RLY23</text>
<text x="233.5" y="168.4" transform="rotate(-90 233.5 168.4)">12V_ACT_B</text>
<text x="238.6" y="168.4" transform="rotate(-90 238.6 168.4)">12V_ACT_B</text>
<text x="285.1" y="170.8">LEDA24</text>
<text x="307.8" y="170.8">RLY24</text>
<text x="328.5" y="168.4" transform="rotate(-90 328.5 168.4)">12V_ACT_B</text>
<text x="333.6" y="168.4" transform="rotate(-90 333.6 168.4)">12V_ACT_B</text>
<text x="57.5" y="178.4">SEC21_R</text>
<text x="152.5" y="178.4">SEC22_R</text>
<text x="247.5" y="178.4">SEC23_R</text>
<text x="342.5" y="178.4">SEC24_R</text>
<text x="10.3" y="185.9">D</text>
<text x="57.5" y="181">SEC21_B</text>
<text x="152.5" y="181">SEC22_B</text>
<text x="247.5" y="181">SEC23_B</text>
<text x="342.5" y="181">SEC24_B</text>
<text x="408.2" y="185.9">D</text>
<text x="29.6" y="187.6" transform="rotate(-90 29.6 187.6)">A2</text>
<text x="39.7" y="187.7" transform="rotate(-90 39.7 187.7)">11</text>
<text x="49.9" y="187.7" transform="rotate(-90 49.9 187.7)">21</text>
<text x="124.6" y="187.6" transform="rotate(-90 124.6 187.6)">A2</text>
<text x="134.7" y="187.7" transform="rotate(-90 134.7 187.7)">11</text>
<text x="144.9" y="187.7" transform="rotate(-90 144.9 187.7)">21</text>
<text x="219.6" y="187.6" transform="rotate(-90 219.6 187.6)">A2</text>
<text x="229.7" y="187.7" transform="rotate(-90 229.7 187.7)">11</text>
<text x="239.9" y="187.7" transform="rotate(-90 239.9 187.7)">21</text>
<text x="314.6" y="187.6" transform="rotate(-90 314.6 187.6)">A2</text>
<text x="324.7" y="187.7" transform="rotate(-90 324.7 187.7)">11</text>
<text x="334.9" y="187.7" transform="rotate(-90 334.9 187.7)">21</text>
<text x="10.3" y="235.9">E</text>
<text x="408.3" y="235.9">E</text>
<text x="10.3" y="285.9">F</text>
<text x="35" y="286.9">1</text>
<text x="285" y="286.9">6</text>
<text x="335" y="286.9">7</text>
<text x="385" y="286.9">8</text>
<text x="408.3" y="285.9">F</text>
</g>
<g font-size="1.8" fill="#006464">
<text x="13.9" y="41.6" transform="rotate(-90 13.9 41.6)">R17</text>
<text x="17.9" y="41.7" transform="rotate(-90 17.9 41.7)">2.2k</text>
<text x="108.9" y="41.6" transform="rotate(-90 108.9 41.6)">R18</text>
<text x="112.9" y="41.7" transform="rotate(-90 112.9 41.7)">2.2k</text>
<text x="203.9" y="41.6" transform="rotate(-90 203.9 41.6)">R19</text>
<text x="207.9" y="41.7" transform="rotate(-90 207.9 41.7)">2.2k</text>
<text x="298.9" y="41.6" transform="rotate(-90 298.9 41.6)">R20</text>
<text x="302.9" y="41.7" transform="rotate(-90 302.9 41.7)">2.2k</text>
<text x="27.2" y="45.2">+12V</text>
<text x="27.7" y="42.3" transform="rotate(-90 27.7 42.3)">+12V</text>
<text x="35.4" y="45.2">GND</text>
<text x="50.7" y="45.2">GND</text>
<text x="122.2" y="45.2">+12V</text>
<text x="122.7" y="42.3" transform="rotate(-90 122.7 42.3)">+12V</text>
<text x="130.4" y="45.2">GND</text>
<text x="145.7" y="45.2">GND</text>
<text x="217.2" y="45.2">+12V</text>
<text x="217.7" y="42.3" transform="rotate(-90 217.7 42.3)">+12V</text>
<text x="225.4" y="45.2">GND</text>
<text x="240.7" y="45.2">GND</text>
<text x="312.2" y="45.2">+12V</text>
<text x="312.7" y="42.3" transform="rotate(-90 312.7 42.3)">+12V</text>
<text x="320.4" y="45.2">GND</text>
<text x="335.7" y="45.2">GND</text>
<text x="11.5" y="52.7">green</text>
<text x="13" y="48.7">D17</text>
<text x="106.5" y="52.7">green</text>
<text x="108" y="48.7">D18</text>
<text x="201.5" y="52.7">green</text>
<text x="203" y="48.7">D19</text>
<text x="296.5" y="52.7">green</text>
<text x="298" y="48.7">D20</text>
<text x="34.1" y="58.9">K17</text>
<text x="69.4" y="56.3">J17</text>
<text x="71.1" y="57.2">1</text>
<text x="129.1" y="58.9">K18</text>
<text x="164.4" y="56.3">J18</text>
<text x="166.1" y="57.2">1</text>
<text x="224.1" y="58.9">K19</text>
<text x="259.4" y="56.3">J19</text>
<text x="261.1" y="57.2">1</text>
<text x="319.1" y="58.9">K20</text>
<text x="354.4" y="56.3">J20</text>
<text x="356.1" y="57.2">1</text>
<text x="42" y="62.9">HF115F/012-2ZS4</text>
<text x="77" y="60.3">Section</text>
<text x="85.2" y="60.3">17</text>
<text x="137" y="62.9">HF115F/012-2ZS4</text>
<text x="172" y="60.3">Section</text>
<text x="180.2" y="60.3">18</text>
<text x="232" y="62.9">HF115F/012-2ZS4</text>
<text x="267" y="60.3">Section</text>
<text x="275.2" y="60.3">19</text>
<text x="327" y="62.9">HF115F/012-2ZS4</text>
<text x="362" y="60.3">Section</text>
<text x="370.2" y="60.3">20</text>
<text x="13.9" y="161.6" transform="rotate(-90 13.9 161.6)">R21</text>
<text x="17.9" y="161.7" transform="rotate(-90 17.9 161.7)">2.2k</text>
<text x="108.9" y="161.6" transform="rotate(-90 108.9 161.6)">R22</text>
<text x="112.9" y="161.7" transform="rotate(-90 112.9 161.7)">2.2k</text>
<text x="203.9" y="161.6" transform="rotate(-90 203.9 161.6)">R23</text>
<text x="207.9" y="161.7" transform="rotate(-90 207.9 161.7)">2.2k</text>
<text x="298.9" y="161.6" transform="rotate(-90 298.9 161.6)">R24</text>
<text x="302.9" y="161.7" transform="rotate(-90 302.9 161.7)">2.2k</text>
<text x="27.2" y="165.2">+12V</text>
<text x="27.7" y="162.3" transform="rotate(-90 27.7 162.3)">+12V</text>
<text x="35.4" y="165.2">GND</text>
<text x="50.7" y="165.2">GND</text>
<text x="122.2" y="165.2">+12V</text>
<text x="122.7" y="162.3" transform="rotate(-90 122.7 162.3)">+12V</text>
<text x="130.4" y="165.2">GND</text>
<text x="145.7" y="165.2">GND</text>
<text x="217.2" y="165.2">+12V</text>
<text x="217.7" y="162.3" transform="rotate(-90 217.7 162.3)">+12V</text>
<text x="225.4" y="165.2">GND</text>
<text x="240.7" y="165.2">GND</text>
<text x="312.2" y="165.2">+12V</text>
<text x="312.7" y="162.3" transform="rotate(-90 312.7 162.3)">+12V</text>
<text x="320.4" y="165.2">GND</text>
<text x="335.7" y="165.2">GND</text>
<text x="11.5" y="172.7">green</text>
<text x="13" y="168.7">D21</text>
<text x="106.5" y="172.7">green</text>
<text x="108" y="168.7">D22</text>
<text x="201.5" y="172.7">green</text>
<text x="203" y="168.7">D23</text>
<text x="296.5" y="172.7">green</text>
<text x="298" y="168.7">D24</text>
<text x="34.1" y="178.9">K21</text>
<text x="69.4" y="176.3">J21</text>
<text x="129.1" y="178.9">K22</text>
<text x="164.4" y="176.3">J22</text>
<text x="224.1" y="178.9">K23</text>
<text x="259.4" y="176.3">J23</text>
<text x="261.1" y="177.2">1</text>
<text x="319.1" y="178.9">K24</text>
<text x="354.4" y="176.3">J24</text>
<text x="42" y="182.9">HF115F/012-2ZS4</text>
<text x="77" y="180.3">Section</text>
<text x="85.2" y="180.3">21</text>
<text x="137" y="182.9">HF115F/012-2ZS4</text>
<text x="172" y="180.3">Section</text>
<text x="180.2" y="180.3">22</text>
<text x="232" y="182.9">HF115F/012-2ZS4</text>
<text x="267" y="180.3">Section</text>
<text x="275.2" y="180.3">23</text>
<text x="327" y="182.9">HF115F/012-2ZS4</text>
<text x="362" y="180.3">Section</text>
<text x="370.2" y="180.3">24</text>
</g>
<g font-size="1.8" fill="#a90000">
<text x="29.6" y="54.9" transform="rotate(-90 29.6 54.9)">A1</text>
<text x="37.2" y="55" transform="rotate(-90 37.2 55)">12</text>
<text x="42.3" y="55" transform="rotate(-90 42.3 55)">14</text>
<text x="47.4" y="55" transform="rotate(-90 47.4 55)">22</text>
<text x="52.4" y="55" transform="rotate(-90 52.4 55)">24</text>
<text x="71.1" y="59.7">2</text>
<text x="124.6" y="54.9" transform="rotate(-90 124.6 54.9)">A1</text>
<text x="132.2" y="55" transform="rotate(-90 132.2 55)">12</text>
<text x="137.3" y="55" transform="rotate(-90 137.3 55)">14</text>
<text x="142.4" y="55" transform="rotate(-90 142.4 55)">22</text>
<text x="147.4" y="55" transform="rotate(-90 147.4 55)">24</text>
<text x="166.1" y="59.7">2</text>
<text x="219.6" y="54.9" transform="rotate(-90 219.6 54.9)">A1</text>
<text x="227.2" y="55" transform="rotate(-90 227.2 55)">12</text>
<text x="232.3" y="55" transform="rotate(-90 232.3 55)">14</text>
<text x="237.4" y="55" transform="rotate(-90 237.4 55)">22</text>
<text x="242.4" y="55" transform="rotate(-90 242.4 55)">24</text>
<text x="261.1" y="59.7">2</text>
<text x="314.6" y="54.9" transform="rotate(-90 314.6 54.9)">A1</text>
<text x="322.2" y="55" transform="rotate(-90 322.2 55)">12</text>
<text x="327.3" y="55" transform="rotate(-90 327.3 55)">14</text>
<text x="332.4" y="55" transform="rotate(-90 332.4 55)">22</text>
<text x="337.4" y="55" transform="rotate(-90 337.4 55)">24</text>
<text x="356.1" y="59.7">2</text>
<text x="29.6" y="174.9" transform="rotate(-90 29.6 174.9)">A1</text>
<text x="37.2" y="175" transform="rotate(-90 37.2 175)">12</text>
<text x="42.3" y="175" transform="rotate(-90 42.3 175)">14</text>
<text x="47.4" y="175" transform="rotate(-90 47.4 175)">22</text>
<text x="52.4" y="175" transform="rotate(-90 52.4 175)">24</text>
<text x="71.1" y="177.2">1</text>
<text x="71.1" y="179.7">2</text>
<text x="124.6" y="174.9" transform="rotate(-90 124.6 174.9)">A1</text>
<text x="132.2" y="175" transform="rotate(-90 132.2 175)">12</text>
<text x="137.3" y="175" transform="rotate(-90 137.3 175)">14</text>
<text x="142.4" y="175" transform="rotate(-90 142.4 175)">22</text>
<text x="147.4" y="175" transform="rotate(-90 147.4 175)">24</text>
<text x="166.1" y="177.2">1</text>
<text x="166.1" y="179.7">2</text>
<text x="219.6" y="174.9" transform="rotate(-90 219.6 174.9)">A1</text>
<text x="227.2" y="175" transform="rotate(-90 227.2 175)">12</text>
<text x="232.3" y="175" transform="rotate(-90 232.3 175)">14</text>
<text x="237.4" y="175" transform="rotate(-90 237.4 175)">22</text>
<text x="242.4" y="175" transform="rotate(-90 242.4 175)">24</text>
<text x="261.1" y="179.7">2</text>
<text x="314.6" y="174.9" transform="rotate(-90 314.6 174.9)">A1</text>
<text x="322.2" y="175" transform="rotate(-90 322.2 175)">12</text>
<text x="327.3" y="175" transform="rotate(-90 327.3 175)">14</text>
<text x="332.4" y="175" transform="rotate(-90 332.4 175)">22</text>
<text x="337.4" y="175" transform="rotate(-90 337.4 175)">24</text>
<text x="356.1" y="177.2">1</text>
<text x="356.1" y="179.7">2</text>
</g>
<g font-size="1.8" fill="#009600">
<text x="30.8" y="71.6" transform="rotate(-90 30.8 71.6)">RLY17</text>
<text x="41" y="71.6" transform="rotate(-90 41 71.6)">SEC17_R</text>
<text x="51.1" y="71.6" transform="rotate(-90 51.1 71.6)">SEC17_B</text>
<text x="125.8" y="71.6" transform="rotate(-90 125.8 71.6)">RLY18</text>
<text x="136" y="71.6" transform="rotate(-90 136 71.6)">SEC18_R</text>
<text x="146.1" y="71.6" transform="rotate(-90 146.1 71.6)">SEC18_B</text>
<text x="220.8" y="71.6" transform="rotate(-90 220.8 71.6)">RLY19</text>
<text x="231" y="71.6" transform="rotate(-90 231 71.6)">SEC19_R</text>
<text x="241.1" y="71.6" transform="rotate(-90 241.1 71.6)">SEC19_B</text>
<text x="315.8" y="71.6" transform="rotate(-90 315.8 71.6)">RLY20</text>
<text x="326" y="71.6" transform="rotate(-90 326 71.6)">SEC20_R</text>
<text x="336.1" y="71.6" transform="rotate(-90 336.1 71.6)">SEC20_B</text>
<text x="30.8" y="191.6" transform="rotate(-90 30.8 191.6)">RLY21</text>
<text x="41" y="191.6" transform="rotate(-90 41 191.6)">SEC21_R</text>
<text x="51.1" y="191.6" transform="rotate(-90 51.1 191.6)">SEC21_B</text>
<text x="125.8" y="191.6" transform="rotate(-90 125.8 191.6)">RLY22</text>
<text x="136" y="191.6" transform="rotate(-90 136 191.6)">SEC22_R</text>
<text x="146.1" y="191.6" transform="rotate(-90 146.1 191.6)">SEC22_B</text>
<text x="220.8" y="191.6" transform="rotate(-90 220.8 191.6)">RLY23</text>
<text x="231" y="191.6" transform="rotate(-90 231 191.6)">SEC23_R</text>
<text x="241.1" y="191.6" transform="rotate(-90 241.1 191.6)">SEC23_B</text>
<text x="315.8" y="191.6" transform="rotate(-90 315.8 191.6)">RLY24</text>
<text x="326" y="191.6" transform="rotate(-90 326 191.6)">SEC24_R</text>
<text x="336.1" y="191.6" transform="rotate(-90 336.1 191.6)">SEC24_B</text>
</g>
<g font-size="1.8" fill="#0000c2">
<text x="85" y="286.9">2</text>
<text x="135" y="286.9">3</text>
<text x="185" y="286.9">4</text>
<text x="235" y="286.9">5</text>
</g>
</svg>
